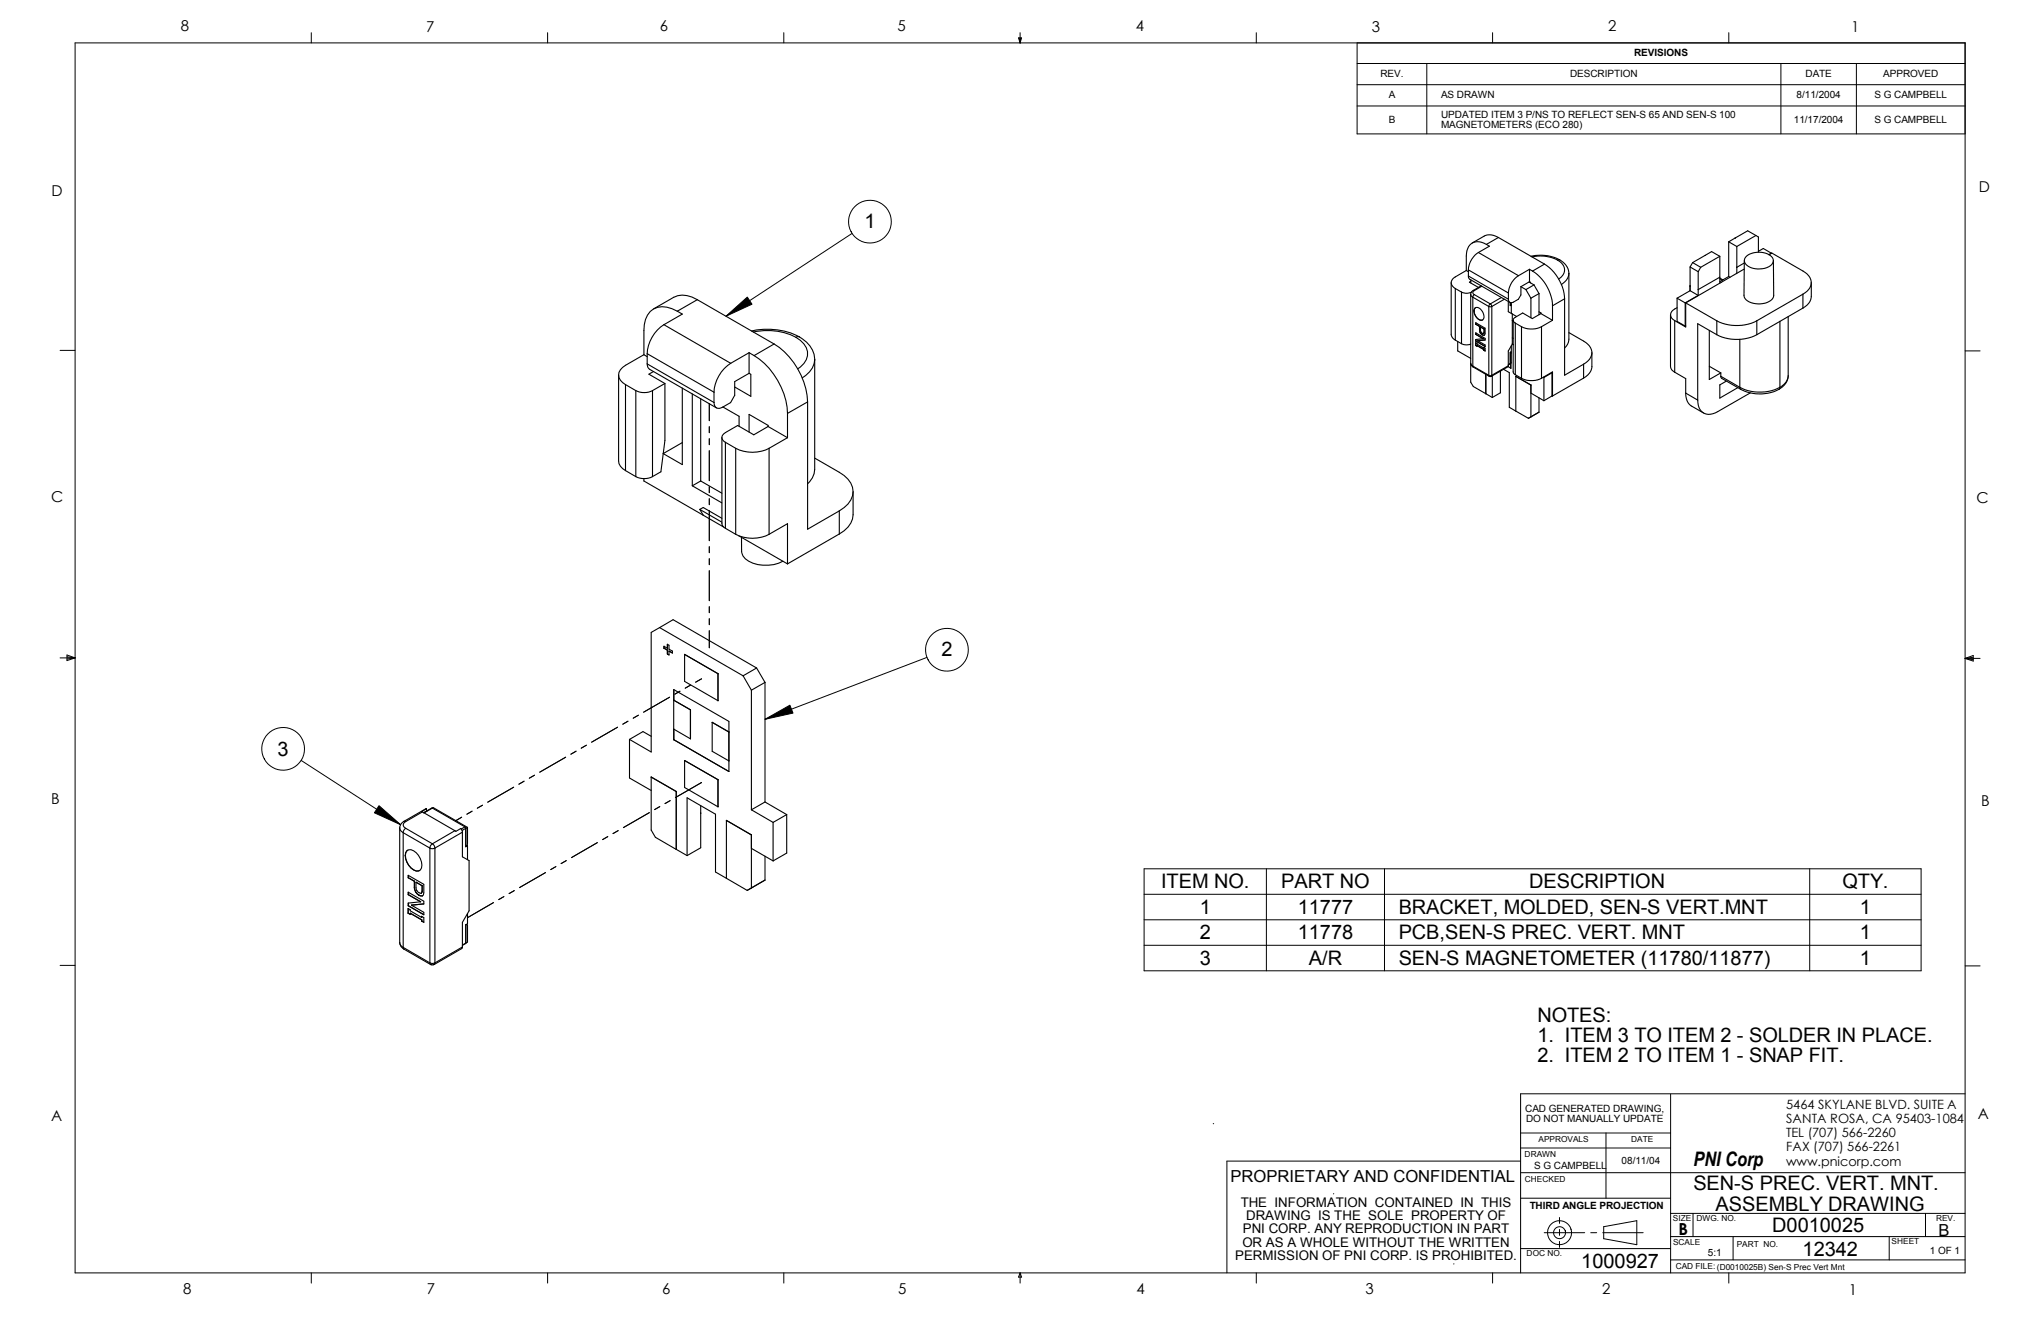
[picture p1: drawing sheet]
<svg xmlns="http://www.w3.org/2000/svg" width="432mm" height="279mm" viewBox="0 0 432 279" stroke-linecap="round" stroke-linejoin="round" font-family="sans-serif">
<g fill="none" stroke="#000" stroke-width=".23">
<path d="M307.2 59.8v11.1l.2 .6 .6 .5M310.4 57.3l-2.4 1.3a1.3 1.3 0 0 0-.8 1.2 1.3 1.3 0 0 0 .8 1.3M310.4 57.3l.4 .2M310.8 58.4l.1 .4 .2 .3 8.5 4.9M310.8 57.1l8.5 4.9M310.8 58.4l8.5 4.9M310.8 57.1v1.3M311.3 59.2v.7M311.3 59.6l-.3 .1 1.9 1.1M312.9 53.4a4.7 4.7 0 0 0-2.1 3.7M312.9 53.4l8.5 5M314.6 51.7a2.53 2.53 0 0 0-4.1 1.4l-.1 4.2"/>
<path d="M314.6 51.7l.7 .4-2.4 1.3M317.2 50.3l-1.1-.5-1.4-.1-3.1 1.7M317.2 50.3l-2.6 1.4M317.2 50.3l9.7 5.6M321.4 58.4a4.6 4.6 0 0 0-2.1 3.6M323.6 59.7l1.1 .6M323.7 59.6l.3 .3M323.7 57v2.6M323.7 57l.7 .4M323.7 57l-2.3 1.4M323.7 59.6l-1.8 1.1M324 54.3a8.9 8.9 0 0 1 6.1 .7"/>
<path d="M324.3 54.4a7.9 7.9 0 0 1 5.4 .7M324.4 57.4a9.2 9.2 0 0 1 4.2 7.3M326.9 55.9a9.4 9.4 0 0 1 4.3 7.3M326.9 55.9l-2.5 1.5M329.7 55.1a2.15 2.15 0 0 1 1.5 1.9 2.15 2.15 0 0 1-1.3 2.1M330.1 55a3.4 3.4 0 0 1 2 2.9M330.1 55l-.4 .1M357.7 56.5v5M357.7 56.5l1.8 1M358.3 55.6l1.7 1M358.3 55.6l-.6 .9M359.5 57.5v5"/>
<path d="M360 56.6l-.5 .9M360.9 54.1h.1M360.9 54.1l1.4-.8 1.7 1M360.9 54.1l-2.6 1.5M364 58.9l.7 .3M364 59l.6 .3M364 54.3v5.6M364 58.7l-4.5 2.6M364 54.3l-4 2.3M365.9 51.2l1.7 1M365.9 58.5l.3 .2M365.9 51.2v7.3"/>
<path d="M365.9 58.5l-1.9 1.1M367.3 50.4h.1M367.3 50.4l-1.4 .8M367.6 52.2v5.6M369.2 55.2l-.1 7.3a2.06 2.06 0 0 0 2 1.7 3.8 3.8 0 0 0 4.3-1.4v-7.6M369.2 56.9l-12.4 7.2M369.2 55.7l-1.6 .9M369.7 54.2a4.2 4.2 0 0 1 5.5 .4 1.51 1.51 0 0 1-1.2 2 4 4 0 0 1-4.7-1v-.9zM371.7 49.8l-1.8-.9-2.6 1.5M371.7 49.8l-4.1 2.4M371.7 49.8l.5 .4v3.2M372.2 53.2l1-.6 1.7 1"/>
<path d="M374.5 53.9l.6-.3 6.5 3.8a2.59 2.59 0 0 1 1.8 2.4 2.59 2.59 0 0 1-1.8 2.5M374.9 53.6l-.5 .3M374.9 53.6h.1M383.4 59.8v3.2a3.1 3.1 0 0 1-1.8 2.2M130.9 79.4v18.2a2.49 2.49 0 0 0 1.5 2M136.3 75.1l-3.9 2.2a2.16 2.16 0 0 0-1.5 2.1 2.16 2.16 0 0 0 1.5 2M136.3 75.1l.7 .4M137 77a1.24 1.24 0 0 0 .5 1.2l14.2 8.1M137 74.9l14.1 8.1M137 77l14.1 8.2M137 74.9v2.1M138.3 78.6l-.9 .6 3.3 2"/>
<path d="M140.5 68.7a7.9 7.9 0 0 0-3.5 6.2M140.5 68.7l14.2 8.2M143.4 65.9a4.6 4.6 0 0 0-5.8 0 5.6 5.6 0 0 0-1.3 4.1v5.1M143.4 65.9l1 .6-3.9 2.2M147.6 63.4a5.2 5.2 0 0 0-5-.5l-4.3 2.5M147.6 63.4l-4.2 2.5M147.6 63.4l16.3 9.4M154.7 76.9a7.9 7.9 0 0 0-3.6 6.1M158.6 79l-3.1 1.8v2.9l-.9 1.5-1.7 1a1.08 1.08 0 0 1-1.2 .1 1.08 1.08 0 0 1-.6-1.1M158.6 74.7l1 .6M158.6 79l.3 .2v4.7l-3.4-2M158.6 74.7v4.3"/>
<path d="M158.6 74.7l-3.9 2.2M159.1 70.1a14.8 14.8 0 0 1 10.1 1.2M159.4 70.3a13.6 13.6 0 0 1 9.1 1.1M159.6 75.3a15.6 15.6 0 0 1 7.1 12.2M163.9 72.8a15.7 15.7 0 0 1 7 12.3M163.9 72.8l-4.3 2.5M168.5 71.4a4.2 4.2 0 0 1 2.4 3.9 4.2 4.2 0 0 1-2.1 2.8M169.2 71.3a5.7 5.7 0 0 1 3.2 4.9M169.2 71.3l-.7 .1M172.4 76.2a4.7 4.7 0 0 1-2.6 3.8M172.4 76.1v23.3a4.3 4.3 0 0 1-1.5 3M308 72l1.4 .7"/>
<path d="M308 61.1l1.4 .7M308 61.1v10.9M308.5 72.3v2l2.8 1.6M309.4 61.8a2.37 2.37 0 0 0 2.1 0M309.4 72.7a2.37 2.37 0 0 0 1.9 .1M309.4 61.8v10.9M311.3 76.9l.1 .3 .4 .5M311.3 62.3l.1 .3 .3 .3M311.3 76.9l.4 .6M311.3 62.3v14.6M311.3 77v3.9l.5 .9 2.7 1.5M311.7 77.5l.1 .2"/>
<path d="M311.7 62.9l3.4 2M311.7 77.5l3.4 1.9M311.7 62.9v14.6M311.8 61.5l-.4 .5-.1 .3M311.8 61.5h.3M311.8 77.7l3.4 2M312 65.8a1.76 1.76 0 0 0 1.8 1.9M312.1 62.4l-.4 .5M312.1 61.5a.44 .44 0 0 0-.4 .4 .44 .44 0 0 0 .4 .5M312.1 62.4l3.3 1.9M312.3 65.2a1.69 1.69 0 0 1 1.8 2 .76 .76 0 0 1-.7 .6 .76 .76 0 0 1-.8-.5 1.65 1.65 0 0 1-.3-2.1zM312.3 65.1l-.2 .2-.1 .5"/>
<path d="M312.4 73.1v-.6l1.7 1.2M312.4 73.1l.2 .2v-.1M312.4 73.1h.1M312.4 68.6v-.3l1.9 1.2v1.3l-.1 .1h-.5M312.4 70.8v-.3l1.9 1.1v.4M312.4 68.6l.8 .5M312.4 70.8l1.6 .9M312.4 72.2l1.9 1.1M312.4 68.3v.3M312.4 70.5v.3M312.4 71.9v.3M312.4 68.6h.1"/>
<path d="M312.4 72.2h.1M312.6 73.2l1.5 .8M312.7 73.1l-.1 .1M312.8 72.1l1.5 .9v.3M313.2 69.8l.1 .6M313.2 69.1h.1M313.2 69.1v.7M313.2 69.8h.1M313.3 70.4l.4 .5M313.3 70.4h.1M313.4 69.2a1.24 1.24 0 0 0 .2 1.2l.4 .2M313.4 69.2h.1"/>
<path d="M313.4 69.2l.7 .5M313.4 69.2l.8 .4M313.5 60.5l-1.7 1M313.6 60.6l-1.5 .9M313.8 70.8l-.1 .1M313.9 71.7l-1.5 .2v.3M313.9 71.7h.1M314.1 73.7v-.2l.2 .2v.6M314.1 74.1l.2 .2M314.1 74.1h.1M314.1 74v.1M314.1 73.6v.1"/>
<path d="M314.1 70.4l-.1 .2M314.1 69.7v.7M314.2 70.3l-.2 .3M314.2 69.6v.7M314.2 69.6l-.1 .1M314.2 70.3l-.1 .1M314.3 72l-1.5 .1M314.3 71.9l-1.5 .2M314.5 79.2v4.1M315.1 79.4l.1 .3M315.1 64.9h.7M315.1 79.4h.7"/>
<path d="M315.1 64.9v14.5M315.2 79.7h.5M315.4 64.3l-.3 .6M315.4 64.3l.4 .6M315.8 79.4l-.1 .3M315.8 64.9v14.5M315.9 79.5v4.6M317.6 78.7h.1M317.6 78.5v4.6l-1.7 1M317.8 63l-2.4 1.3M318.3 78.2l1.2 .7v7.3l1.3 .8M318.4 63.3l-2.6 1.6"/>
<path d="M319.2 77.6l.6 .3M319.3 77.4l-.1 .2-3.5 2.1M319.3 63.8v2.2l.8 .5M319.3 77.4l-3.5 2M319.3 62v1.3M319.7 74.6l.2 .1v2.1l-.2 .1M319.7 76.9l-.4 .3M319.7 64.1v.6M319.7 74.6v2.3M319.8 74.5v.1M319.8 76.9v1M319.8 77.9h.1"/>
<path d="M319.8 64.5l.1 .1M319.9 64.1v.3l-.2 .3M319.9 64.6v1.7M319.9 73.2v1.3l-.2 .1M319.9 64.6l-.2 .1M320.1 72.8l.2 .1M320.1 66.5l.9 .5M320.1 67.8l.2 .1M320.1 71.5l.2 .1M320.1 66.5v6.3M320.1 72.8l-.8 1.5v3.1M320.3 67.8v10.9l.1 .3 .3 .3"/>
<path d="M320.7 68.4l1.4 .8M320.7 79.3l1.4 .8M320.7 68.4v10.9M320.8 79.7l3.2 1.8M320.8 79.7v7.3M321.9 60.7v1.7a2.56 2.56 0 0 1-2.1 1.7l-.4-.3-.1-.5M321.9 60.7l1.1 .6M322.1 69.2a4.8 4.8 0 0 0 4.2 0M322.1 69.2v10.9M323 61.3l1 1.8M324 63.1v4.1M324.7 60.3l-1.7 1"/>
<path d="M324.7 60.3l1.1 1.8M325.8 66l.4 .2v.2M325.8 62.1l-1.8 1M325.8 62.1v4.5M326.2 66.4l-1.9 1-2-1.1-1.6 .9a.65 .65 0 0 0-.4 .6 .65 .65 0 0 0 .4 .6M326.2 66.4l2.4 1.4M326.3 69.2v10.9M326.7 79.8l.1 .1M326.8 79.9v4.9M328.4 78.8l.1 .1M328.5 78.9l-1.7 1M328.5 78.9v4.9l-1.7 1"/>
<path d="M328.6 64.7v3.1M328.6 67.8l-2.3 1.4M330.5 60.2l.3-.2a2.74 2.74 0 0 0 1.3-2.1v14.1a2.56 2.56 0 0 1-.9 1.7M331.2 63.2l-2.6 1.5M331.2 63.2v16.2l4-2.3M332.1 70.4l3.1 1.8a2.5 2.5 0 0 1 .9 4.2l-.9 .7M335.2 77.1v2.9M337 74.6l-.2 3.6-.7 1.2-.9 .6M353.6 66.6v11.1a1.47 1.47 0 0 0 .9 1.1M354.5 78.8l2.3 1.3v3.1M354.5 67.9v10.9M355 65.1l-.5 .3a1.3 1.3 0 0 0-.9 1.2 1.3 1.3 0 0 0 .9 1.3"/>
<path d="M355 63.1l1.7 1M355 63.1v4.9l1.7 1M356.7 64.1v4.9M356.8 64.1l6.6 3.8M356.8 64.1v5.1l-2.3-1.3M356.8 69h-.1M357.7 60.5v.1M357.7 61.5l1.8 1M357.7 61.5l-2.7 1.6M359.5 62.5l-2.8 1.6M359.5 61.3h.1M361.8 69.9v10.4l2.4-1.4"/>
<path d="M361.8 77.5l2.4 1.4M363.4 67.9a9.4 9.4 0 0 0 8.5 0M363.4 70.8a9.5 9.5 0 0 0 8.5 0M363.4 67.9v2.9M363.4 70.8l-4.1-2.3v16.2M364.2 79.7l.2 .4 4 2.3M364.2 78.9v.8M364.2 79.7l4.1 2.3M368.3 71.8v10.2M371.9 67.9v2.9M376.7 68l-4.8 2.8M376.7 68v14"/>
<path d="M378.5 79.6a3.4 3.4 0 0 1-1.9 2.8M378.5 67v12.8a3 3 0 0 1-1.8 2.2M381.6 62.3l-9.7 5.6M381.6 62.3v2.9M381.6 65.2l-4.9 2.8M132.4 81.4l2.2 1.3M132.4 81.4v18.2M132.4 99.6l2.2 1.3M134.6 82.7a3.9 3.9 0 0 0 3.5 0M134.6 82.7v18.2M138.1 82.7v18.2M140.4 96h.1"/>
<path d="M140.7 81.2l-2.6 1.5M140.7 81.2v12.1l-.8 6.6-1.8 1M144.4 82.1v16.2l-4-2.3M144.4 93.7l-4 2.3M146.5 83.4v19.4M148.3 84.4v17.4M151.1 83v2.2M152.8 92.6v18.2a1.23 1.23 0 0 0 .7 1M153 86.1l3.4 2v2.1M153.5 93.6l2.2 1.3M153.5 93.6v18.2M155.7 94.9a7.8 7.8 0 0 0 7.1 0"/>
<path d="M155.7 94.9v18.2M162.6 90.3l-3 1.7-3.5-1.9-2.6 1.5a1.08 1.08 0 0 0-.7 1 1.08 1.08 0 0 0 .7 1M162.6 90.3v-.3l-4-2.3v3.8M162.6 90.3l4.1 2.3M162.8 94.9v18.2M166.7 87.5v5.1M166.7 92.6l-3.9 2.3M170.9 85.1l-4.2 2.4M170.9 85.1v26.9l6.8-3.9M172.4 97l5.3 3a4.4 4.4 0 0 1 2.4 5.8l-.6 .9-1.8 1.4M314.5 83.3l1.4 .8M314.5 83.3h.1"/>
<path d="M320.8 87l2.7 1.5M322.1 80.1a4.8 4.8 0 0 0 4.2 0M324 81.5v6.7l-.5 .3M324 83.2l2.8 1.6M325.8 84.2v3M325.8 87.2l-2.3 1.3M325.8 87.2l-.6 .3M326.3 80.1l2.3-1.4v5.1M328.5 83.8h.1M335.2 80l-6.6 3.8M356.8 83.2l.1 1.1a2.43 2.43 0 0 0 1.2 1.7l2.5 1.4M356.8 83.2l2.5 1.5"/>
<path d="M365.4 80.7l-1.4 .8v2.8l3.9-2.3M368.3 82l.1 .4M368.3 82a9.3 9.3 0 0 0 8.4 0M368.4 82.4a8.9 8.9 0 0 0 8.2 0M370.5 83.2l-6.9 3.9a2.51 2.51 0 0 1-4.1-1.3l-.2-1.1M376.7 82l-.1 .4M134.6 100.9a3.9 3.9 0 0 0 3.5 0M136.3 101.3v.5l16.9 9.7M146.5 102.8l6.3 3.6M148.1 107.8l.7-.4 4 2.3M148.1 107.8l4.7 2.7M148.1 107.8l.7 1.3"/>
<path d="M148.3 101.8l4.5 2.6M148.3 101.8l-1.8 1M153.5 111.8l2.2 1.3M155.7 113.1a7.8 7.8 0 0 0 7.1 0M156.4 113.4l10.3 6M157 113.7v3a2.52 2.52 0 0 0 1.5 2.1 8 8 0 0 0 7.2 0M162.8 113.1l3.9-2.3v8.6M177.7 108.1v4.9M177.7 113l-11 6.4M180.6 104.1v4.8a4.8 4.8 0 0 1-2.9 4.1M139.6 132.8l-1.8 1.1v25.3l-4.6-2.7M139.6 132.8l17.7 10.2"/>
<path d="M139.6 132.8l2.9-1.6 17.6 10.2M140.5 137.2l.8 .4M140.5 137.2v-.4l.8 .4M140.5 137.2h.1M141.3 137.2v-.8l.3 .2v.8l.7 .4v.4l-.7-.4M141.3 137.6v.8M141.3 137.2h.1M141.3 137.6h.1M141.3 138.4h.1M141.6 137.8v.8l-.3-.2M141.6 137.8h.1M144.9 138.5l7.1 4.1"/>
<path d="M144.9 138.5h.1M144.9 138.5v5.7l7.1 4.1M133.2 156.5v8.2l4.6 2.6M137.8 155.9l-1.7-1-2.9 1.6M142.6 154.3l3.5 2.1M142.6 146l11.7 6.7v10.6l-11.7-6.7zM142.6 156.6h.1M142.6 148.2l3.6 2M146.1 150.2h.1M146.2 150.2l-.1 6.2M146.2 156.4h-.1M150.7 152.9l3.6 2"/>
<path d="M152 142.6v5.7M152 142.6h.1M152 148.3h.1M154.3 154.9l-3.6-2v6.1l3.6 2.1M154.3 154.9h.1M157.3 143l1.7 3.1M159 146.1v25.3M160.1 141.4l-2.8 1.6M160.1 141.4l1.8 3M161.9 144.4l-2.9 1.7M161.9 144.4v25.4M84.6 175.2v24.3a1.23 1.23 0 0 0 .7 1"/>
<path d="M85.3 176.3l5.7 3.2M85.3 176.3v24.2M85.5 173.9a1.3 1.3 0 0 0-.9 1.1 1.3 1.3 0 0 0 .7 1.3M85.5 173.9h.4M85.9 175.3l-.4 .4-.2 .6M85.9 173.9a.74 .74 0 0 0-.6 .7 .74 .74 0 0 0 .6 .7M85.9 175.3l5.6 3.3M86.3 179.9a1.49 1.49 0 0 0-.4 1.9 3 3 0 0 0 2.7 2.5h.2M89.4 171.9l-3.5 2M89.4 171.9l6.9 3.9M90.3 171.2l-4.8 2.7M90.3 171.2l-1.1 .6 .2 .1"/>
<path d="M90.3 171.2v.5M91 179.5l.4 .1 .7-.1M91 179.5v24.3M91.5 171l-1.8 1 .7-.4M91.5 178.6l-.4 .4-.1 .5M91.5 178.6l.4 .4 .2 .5M91.5 171l-1.8 1.1M91.5 171l.2-.1 7.3 4.2M91.5 171l6.9 4M92.1 179.5v24.3M96.3 175.8l.2 .2 1-.6 .4 .7M96.3 175.8l-4.8 2.8"/>
<path d="M97.9 176.1l-5.8 3.4M97.9 176.1v5.3l1.4 .8v10.6l-1.4 2.4v5.2M98.4 175l.2 .3M98.4 175l-.8 .5M98.6 175.3l-.8 .5M98.6 175.3v3.9M98.8 178.9l.2 .1M99 175.1v3.5l-.4 .6M99 175.1l-.4 .2M99 179v3M99 179l-.4 .2M143.1 167.5v12.3"/>
<path d="M143.1 167.5h.1M143.1 179.8h.1M143.2 167.5l-5.4-3v11.2l.9 1.5 4.4 2.6M143.2 179.8l2.2 1.3M144.9 161v5.7l7.1 4.1v-5.8M144.9 161l7.1 4M144.9 161h.1M148.3 170.5v9l-2.9 1.6M148.3 172.1h.1M152 165h.1M153.8 173.7l5.2 3M153.8 173.7v12.2"/>
<path d="M153.8 173.7h.1M154.3 161.1h.1M159 176.7v11.3M159 171.4l4.6 2.7M159 179.6l4.6 2.6M159 176.7h.1M161.9 169.8l-2.9 1.6M161.9 169.8l4.6 2.6M163.6 174.1v8.1M166.5 172.4l-2.9 1.7M166.5 172.4v8.2l-2.9 1.6M84.6 199.5a1.54 1.54 0 0 0 .9 1.4"/>
<path d="M86.1 180.1a1.44 1.44 0 0 1 2 .4 3 3 0 0 1 .9 3.6 1.42 1.42 0 0 1-2-.4 3 3 0 0 1-.9-3.6zM86.4 193.3v-1l.4 .3v.2l2.4 1.4M86.4 193.3l.4 .2v-.2M86.4 185.8v-.5l3.3 1.9-.1 2.2-.2 .2-.7-.1M86.4 189.4v-.6l3.3 2v.5M86.4 185.8l1.3 .7M86.4 192.3v1M86.4 189.4l2.6 1.5M86.4 193.3l.4 .2M86.4 193.3h.1M86.4 185.3v.5M86.4 188.9v.5"/>
<path d="M86.4 191.2v.5M86.4 185.8h.1M86.4 191.7l3.3 1.9M86.4 189.4h.1M86.4 191.7h.1M86.8 193.3l2.4 1.4M86.8 193.3l2.5 1.4M87.1 191.6l2.6 1.5v.5l-3.3-1.9M87.7 187.8l.2 1M87.7 186.5v1.3M87.7 187.8l.3 1M87.7 186.5h.1"/>
<path d="M87.7 187.8h.1M87.9 188.8l.8 .7M88 188.8l.7 .7M88 188.8h-.1M88.1 186.8a2.06 2.06 0 0 0 .4 2l.7 .3M88.1 186.8l1.2 .7M88.1 186.8l1.3 .7M88.7 189.5l.8 .1M88.7 189.5h.1M89 190.9l-2.6 .3v.5M89.2 194.2v-.2l.5 .2v1l-.5-.2M89.2 194.7v.3"/>
<path d="M89.3 194.9l.4 .3M89.3 194l-.1 .2M89.3 194.7v.2M89.3 194.9l-.1 .1M89.3 194.7h-.1M89.3 188.7l-.1 .4M89.3 187.5v1.2M89.4 188.6l-.2 .5M89.4 187.5v1.1M89.4 187.5h-.1M89.4 188.6l-.1 .1M89.7 191.3l-2.6 .3"/>
<path d="M98.6 195.7h.3l.1 .2v3.5l-.4 .2M98.6 199.6l-.7 .5M98.6 199.6l-.7 .4M98.6 195.7v3.9M98.7 195.7h.1M99 193.4v2.1l-.4 .2M145.4 181.1v-12.2l6 3.4v12.3l2.4 1.3M153.8 185.9l4.4 2.6M159 188l-.8 .5M161.9 181.2v5.1M161.9 186.3l-2.9 1.7M161.9 186.3l-3.7 2.2"/>
<path d="M85.3 200.5l.2 .4M85.3 200.5l5.7 3.3M85.5 200.9l5.6 3.3M91 203.8l.1 .4M91 203.8l.5 .1 .6-.1M91.1 204.2h.8M92.1 203.8l-.2 .4M97.9 200.4l-.2 .4-5.8 3.4M97.9 200.4l-5.8 3.4"/>
</g>
<g fill="none" stroke="#000" stroke-width=".21">
<path d="M15.9 9.1h400v260.3h-400zM65.9 6.9v2.2M115.9 6.9v2.2M165.9 6.9v2.2M215.6 8h.6l-.3 1.1zM215.7 8l.2 1.1M215.9 6.9v2.2M216 8l-.1 1.1M265.9 6.9v2.2M287.3 9.1v19.2h128.6M287.3 13.4h128.6M287.3 17.9h128.6"/>
<path d="M302 13.4v14.9M315.9 6.9v2.2M365.9 6.9v2.2M377 13.4v14.9M392.9 13.4v14.9M287.3 22.4h128.6M180.4 49.4l-26.7 17.5M12.7 74.2h3.2M153.7 66.9l4.5-4 1 1.5zM415.9 74.3h3.2M150.1 85.4v3.6M150.1 90.3v1.3"/>
<path d="M150.1 92.9v1.2M150.1 95.4v6.3M150.1 103v1.3M150.1 105.6v1.2M150.1 108.1v6.3M150.1 115.7v1.3M150.1 118.3v1.2M12.7 139.3h3.2M14.2 139l1.7 .3M14.2 138.6l1.7 .7-1.7 .5zM15.9 139.3l-1.7 .2M150.1 120.8v6.3"/>
<path d="M150.1 128.4v1.3M150.1 131v1.2M150.1 133.5v3.6M196.2 139.1l-34.3 13.2M415.9 139.4h3.2M415.9 139.4l1.8-.7v1.2zM415.9 139.4l1.8 .2M417.7 139.1l-1.8 .3M121.9 159l-1.1 .6M124.1 157.7l-1.1 .7M130.7 153.9l-5.5 3.2M132.9 152.7l-1.1 .6"/>
<path d="M135.1 151.4l-1.1 .6M141.7 147.6l-5.5 3.1M143.9 146.3l-1.1 .6M146.1 145l-1.1 .7M148.5 143.7l-1.3 .7M161.9 152.3l5.3-3 .7 1.6zM63.7 161l21.1 13.6M80.2 170.5l4.6 4.1-5.6-2.6zM97.7 173l-1.2 .7M99.9 171.7l-1.1 .6M102.1 170.4l-1.1 .7M108.7 166.6l-5.5 3.2"/>
<path d="M110.9 165.4l-1.1 .6M113.1 164.1l-1.1 .6M119.7 160.3l-5.5 3.1M126.4 178.4l-5.4 3.1M128.7 177.1l-1.1 .6M130.9 175.8l-1.1 .6M137.5 172l-5.5 3.2M139.7 170.7l-1.1 .7M141.9 169.5l-1.1 .6M148.5 165.7l-5.5 3.1M148.5 165.6v.1M104.5 191.1l-5.5 3.1"/>
<path d="M106.7 189.8l-1.1 .6M108.9 188.5l-1.1 .6M115.5 184.7l-5.5 3.2M117.7 183.4l-1.1 .7M119.9 182.2l-1.1 .6M242.2 183.9h164.4v21.6h-164.4zM242.2 194.7h164.4M242.2 189.3h164.4M268.1 183.9v21.6M293.1 183.9v21.6M383.1 183.9v21.6M12.7 204.3h3.2"/>
<path d="M242.2 200.1h164.4M415.9 204.4h3.2M256.8 237.8h.1M321.9 239.8h31.7M339.9 239.8v13.8M353.6 231.6v37.8M415.9 231.5h-94v37.9M282.2 252.7h.1M321.8 245.8h-62.1v23.6M321.9 248.2h94M321.9 253.6h31.7M321.9 243h31.7"/>
<path d="M330.1 257.7v1.3M339.5 259.7l7-1.3v5.1l-7-1.3zM353.6 256.8h62.3M358.4 256.8v4.9M407.6 256.8v4.9M65.9 269.4v2.2M115.9 269.4v2.2M165.9 269.4v2.2M215.9 269.4v2.2M215.9 269.4l.3 .9h-.6zM265.9 269.4v2.2M307.7 267.5h.1"/>
<path d="M315.9 269.4v2.2M321.9 264.3h31.7M326.9 260.9h8.5M330.1 260.2v1.3M330.1 262.8v1.2M336.7 260.9h1.3M339.2 260.9h8.6M353.6 261.7h62.3M353.6 266.7h62.3M365.9 269.4v2.2M366.8 261.7v5M399.9 261.7v5"/>
<circle cx="184.1" cy="46.9" r="4.5"/>
<circle cx="200.4" cy="137.5" r="4.5"/>
<circle cx="59.9" cy="158.5" r="4.5"/>
<circle cx="330.1" cy="260.9" r="2.54"/>
<circle cx="330.1" cy="260.9" r="1.27"/>
</g>
<path d="M153.7 66.9l4.5-4 1 1.5zM161.9 152.3l5.3-3 .7 1.6zM80.2 170.5l4.6 4.1-5.6-2.6z" fill="#000"/>
<g font-size="4.2">
<text x="183" y="48.3">1</text>
<text x="199.3" y="139">2</text>
<text x="58.8" y="159.9">3</text>
<text x="245.8" y="188.1">ITEM NO.</text>
<text x="271.2" y="188.1">PART NO</text>
<text x="323.7" y="188.1">DESCRIPTION</text>
<text x="390" y="188.1">QTY.</text>
<text x="253.9" y="193.5">1</text>
<text x="274.7" y="193.5">11777</text>
<text x="296.1" y="193.5">BRACKET, MOLDED, SEN-S VERT.MNT</text>
<text x="393.7" y="193.5">1</text>
<text x="253.9" y="198.9">2</text>
<text x="274.7" y="198.9">11778</text>
<text x="296.1" y="198.9">PCB,SEN-S PREC. VERT. MNT</text>
<text x="393.7" y="198.9">1</text>
<text x="253.9" y="204.3">3</text>
<text x="277.1" y="204.3">A/R</text>
<text x="296.1" y="204.3">SEN-S MAGNETOMETER (11780/11877)</text>
<text x="393.7" y="204.3">1</text>
<text x="325.4" y="216.3">NOTES:</text>
<text x="325.4" y="220.5">1. ITEM 3 TO ITEM 2 - SOLDER IN PLACE.</text>
<text x="325.4" y="224.8">2. ITEM 2 TO ITEM 1 - SNAP FIT.</text>
<text x="358.4" y="251.9">SEN-S PREC. VERT. MNT.</text>
<text x="358.5" y="246.9">PNI Corp</text>
<text x="363.1" y="256.3">ASSEMBLY DRAWING</text>
<text x="375.1" y="260.9">D0010025</text>
<text x="334.7" y="268.5">1000927</text>
<text x="381.5" y="265.9">12342</text>
</g>
<g font-size="3.5">
<text x="260.5" y="250.1">PROPRIETARY AND CONFIDENTIAL</text>
<text x="355.3" y="261.5">B</text>
<text x="410.3" y="261.6">B</text>
</g>
<g font-size="3.2">
<text x="38.3" y="6.7">8</text>
<text x="90.2" y="6.7">7</text>
<text x="139.7" y="6.5">6</text>
<text x="189.9" y="6.5">5</text>
<text x="240.4" y="6.6">4</text>
<text x="290.4" y="6.7">3</text>
<text x="340.4" y="6.5">2</text>
<text x="391.8" y="6.7">1</text>
<text x="10.9" y="41.6">D</text>
<text x="418.9" y="40.7">D</text>
<text x="10.8" y="106.3">C</text>
<text x="418.4" y="106.4">C</text>
<text x="10.8" y="170.2">B</text>
<text x="419.4" y="170.6">B</text>
<text x="10.8" y="237.2">A</text>
<text x="418.6" y="236.8">A</text>
<text x="38.8" y="273.8">8</text>
<text x="90.3" y="273.8">7</text>
<text x="140.2" y="273.8">6</text>
<text x="190.1" y="273.9">5</text>
<text x="240.5" y="273.8">4</text>
<text x="289" y="273.9">3</text>
<text x="339.1" y="273.9">2</text>
<text x="391.4" y="274.1">1</text>
</g>
<g font-size="2.8">
<text x="262.6" y="255.4">THE INFORMATION CONTAINED IN THIS</text>
<text x="263" y="263.9">OR AS A WHOLE WITHOUT THE WRITTEN</text>
<text x="263.1" y="261">PNI CORP. ANY REPRODUCTION IN PART</text>
<text x="263.8" y="258.2">DRAWING IS THE SOLE PROPERTY OF</text>
<text x="261.5" y="266.7">PERMISSION OF PNI CORP. IS PROHIBITED.</text>
</g>
<g font-size="2.7">
<text x="378.1" y="234.7">5464 SKYLANE BLVD. SUITE A</text>
<text x="378.1" y="237.7">SANTA ROSA, CA 95403-1084</text>
<text x="378.1" y="240.7">TEL (707) 566-2260</text>
<text x="378.1" y="243.7">FAX (707) 566-2261</text>
<text x="378.1" y="246.8">www.pnicorp.com</text>
</g>
<g font-size="2.1">
<text x="345.9" y="11.8">REVISIONS</text>
<text x="292.2" y="16.3">REV.</text>
<text x="332.3" y="16.3">DESCRIPTION</text>
<text x="382.2" y="16.3">DATE</text>
<text x="398.6" y="16.3">APPROVED</text>
<text x="293.9" y="20.8">A</text>
<text x="305" y="20.8">AS DRAWN</text>
<text x="380.3" y="20.8">8/11/2004</text>
<text x="396.8" y="20.8">S G CAMPBELL</text>
<text x="293.9" y="26">B</text>
<text x="305" y="24.9">UPDATED ITEM 3 P/NS TO REFLECT SEN-S 65 AND SEN-S 100</text>
<text x="305" y="27">MAGNETOMETERS (ECO 280)</text>
<text x="379.7" y="26">11/17/2004</text>
<text x="396.8" y="26">S G CAMPBELL</text>
<text x="322.9" y="235.4">CAD GENERATED DRAWING,</text>
<text x="323" y="237.5">DO NOT MANUALLY UPDATE</text>
<text x="324.7" y="247.5">S G CAMPBELL</text>
<text x="343.2" y="246.4">08/11/04</text>
<text x="323.8" y="255.9">THIRD ANGLE PROJECTION</text>
<text x="361.5" y="265.8">5:1</text>
<text x="408.5" y="265.5">1 OF 1</text>
</g>
<g font-size="1.8">
<text x="322.7" y="244.9">DRAWN</text>
<text x="325.6" y="241.7">APPROVALS</text>
<text x="345.3" y="241.7">DATE</text>
<text x="322.8" y="250.3">CHECKED</text>
<text x="354.1" y="258.5">SIZE</text>
<text x="354.1" y="263.4">SCALE</text>
<text x="359.1" y="258.5">DWG. NO.</text>
<text x="367.6" y="263.9">PART NO.</text>
<text x="400.4" y="263.4">SHEET</text>
<text x="409.8" y="258.4">REV.</text>
<text x="323.1" y="265.9">DOC NO.</text>
<text x="354.7" y="268.7">CAD FILE: (D0010025B) Sen-S Prec Vert Mnt</text>
</g>
</svg>
